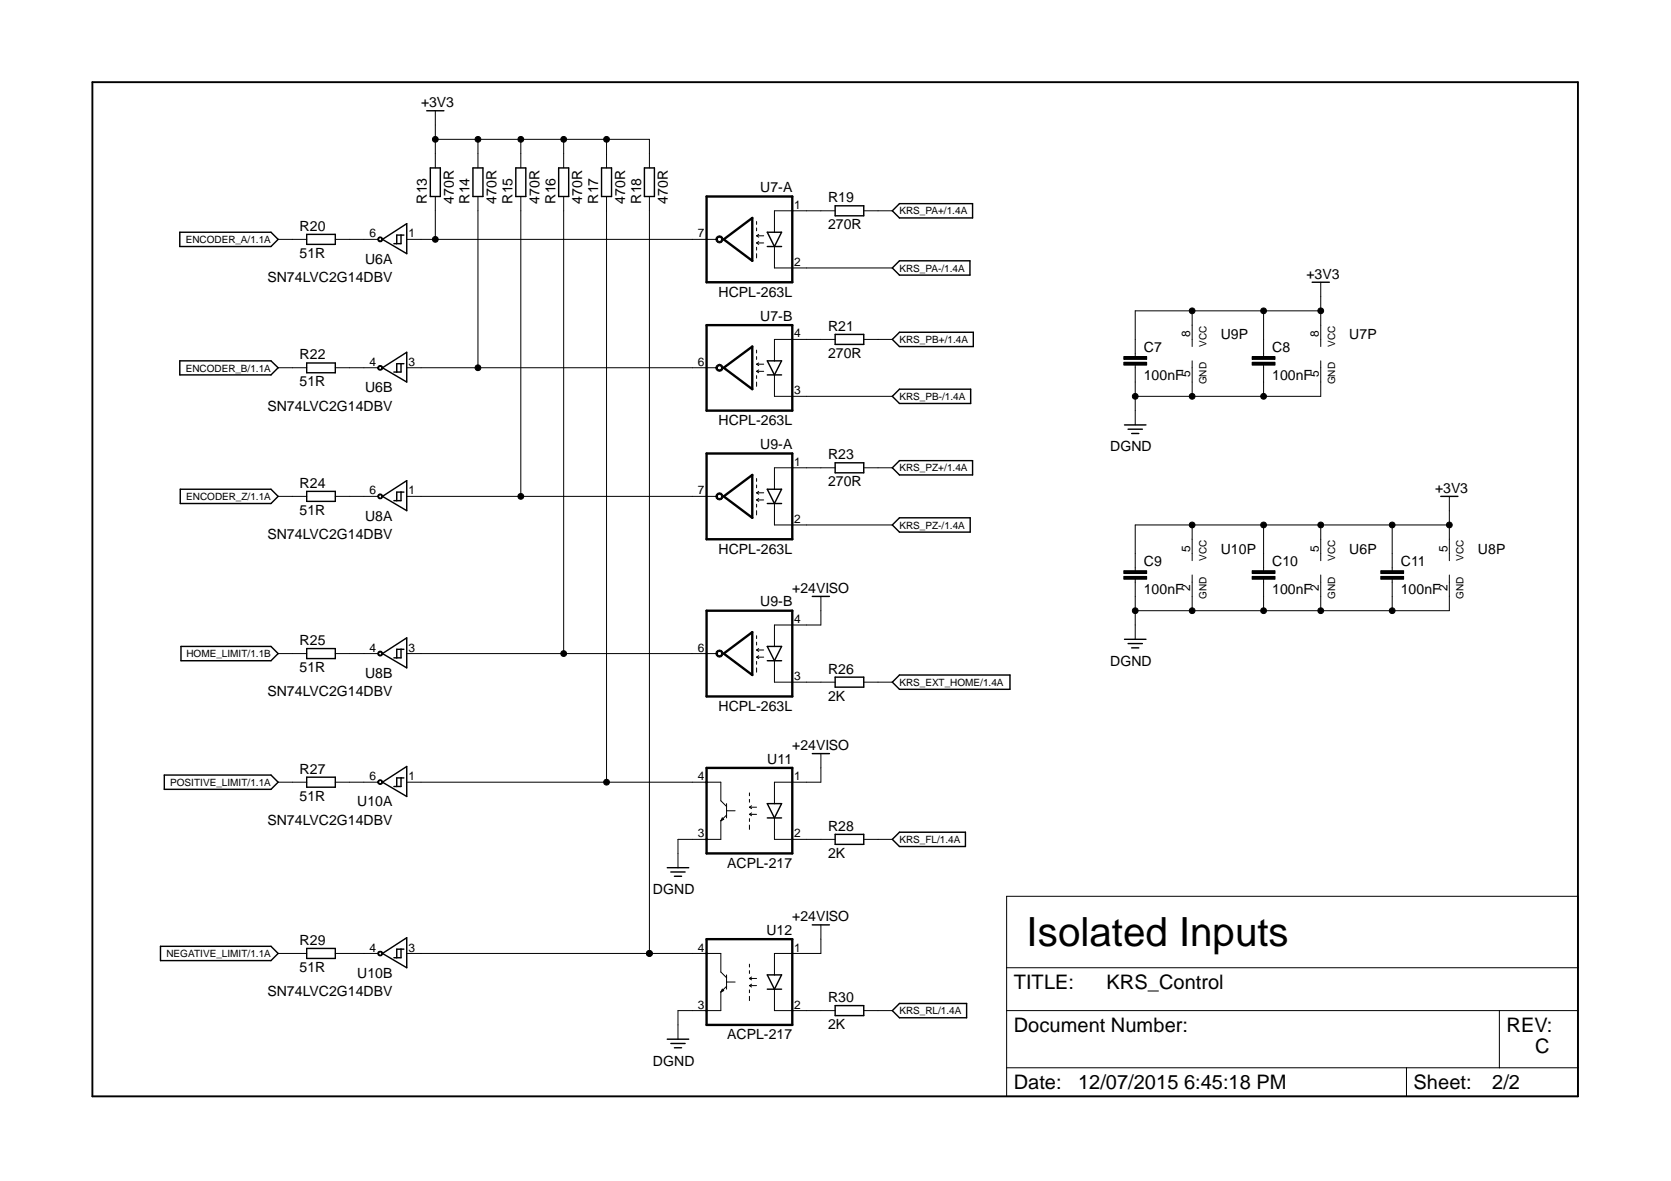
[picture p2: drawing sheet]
<svg xmlns="http://www.w3.org/2000/svg" width="297mm" height="210mm" viewBox="0 0 297 210" stroke-linecap="round" stroke-linejoin="round" font-family="sans-serif">
<g fill="none" stroke="#000" stroke-width=".25">
<path d="M75.9 19.7h3M76.5 29.8h1.8v5.1h-1.8zM84.1 29.8h1.7v5.1h-1.7zM91.7 29.8h1.8v5.1h-1.8zM99.3 29.8h1.8v5.1h-1.8zM106.9 29.8h1.8v5.1h-1.8zM114.6 29.8h1.7v5.1h-1.7zM148.5 36.6h5v1.8h-5zM158.6 37.5l1.3-1.3h13v2.5h-13zM32 41.3h16.2l1.2 1.2-1.2 1.3h-16.2zM54.5 41.7h5.1v1.7h-5.1zM68 42.5l4.3-2.7v5.3z"/>
<path d="M71.3 41.8v1.5h-1.3M71.8 41.8h-1.3v1.5M136.4 43.8h2.5M136.4 41.3h2.5l-1.2 2.5zM148.5 59.4h5v1.8h-5zM158.6 47.6l1.3-1.2h12.5v2.5h-12.5zM233.3 50.2h3M32 64.1h16.2l1.2 1.3-1.2 1.2h-16.2zM54.5 64.5h5.1v1.8h-5.1zM68 65.4l4.3-2.8v5.3zM71.3 64.6v1.5h-1.3M71.8 64.6h-1.3v1.5"/>
<path d="M136.4 66.6h2.5M136.4 64.1h2.5l-1.2 2.5zM158.6 60.3l1.3-1.2h13.1v2.5h-13.1zM158.6 70.4l1.3-1.2h12.6v2.5h-12.6zM199.9 75.5h3.8M200.5 76.3h2.6M201.2 77h1.2M32 87h16.2l1.2 1.2-1.2 1.3h-16.2zM54.5 87.3h5.1v1.8h-5.1zM68 88.2l4.3-2.8v5.4zM71.3 87.5v1.5h-1.3M71.8 87.5h-1.3v1.5"/>
<path d="M136.4 89.5h2.5M136.4 87h2.5l-1.2 2.5zM148.5 82.3h5v1.7h-5zM158.6 83.1l1.3-1.2h13v2.5h-13zM158.6 93.3l1.3-1.3h12.6v2.6h-12.6zM256.1 88.2h3.1M32.2 114.9h16l1.2 1.3-1.2 1.2h-16zM54.5 115.3h5.1v1.8h-5.1zM68 116.2l4.3-2.8v5.3zM71.3 115.4v1.5h-1.3M71.8 115.4h-1.3v1.5M136.4 117.4h2.5"/>
<path d="M136.4 114.9h2.5l-1.2 2.5zM144.4 106h3M199.9 113.6h3.8M200.5 114.4h2.6M201.2 115.1h1.2M29.2 137.8h19l1.2 1.2-1.2 1.3h-19zM54.5 138.1h5.1v1.8h-5.1zM68 139l4.3-2.8v5.4zM71.3 138.3v1.5h-1.3M71.8 138.3h-1.3v1.5M144.4 133.9h3M148.5 120.4h5v1.7h-5z"/>
<path d="M158.6 121.2l1.3-1.2h19.6v2.5h-19.6zM118.6 154.2h3.8M119.2 155h2.6M119.9 155.7h1.3M136.4 142.8h2.5l-1.2 2.6zM136.4 145.4h2.5M148.5 148.3h5v1.8h-5zM158.6 149.2l1.3-1.3h11.7v2.6h-11.7zM28.5 168.2h19.7l1.2 1.3-1.2 1.2h-19.7zM54.5 168.6h5.1v1.7h-5.1zM68 169.5l4.3-2.8v5.3zM71.3 168.7v1.5h-1.3"/>
<path d="M71.8 168.7h-1.3v1.5M136.4 173.3h2.5l-1.2 2.5zM136.4 175.8h2.5M144.4 164.4h3M148.5 178.7h5v1.8h-5zM158.6 179.6l1.3-1.2h11.9v2.5h-11.9zM118.6 184.7h3.8M119.2 185.5h2.6M119.9 186.2h1.3"/>
</g>
<path d="M16.4 14.6h264.1v180.3h-264.1z" fill="none" stroke="#000" stroke-width=".34"/>
<g fill="none" stroke="#000" stroke-width=".18">
<path d="M77.4 19.7v10.1M77.4 34.9v7.6M77.4 24.8h38v5M85 24.8v5M85 34.9v30.5M92.6 24.8v5M92.6 34.9v53.3M100.2 24.8v5M100.2 34.9v81.3M107.8 24.8v5M107.8 34.9v104.1M115.4 34.9v134.6"/>
<path d="M134.5 39.4v.5M148.5 37.5h-10.8v3.8M153.5 37.5h5.1M49.4 42.5h5.1M59.6 42.5h7.6M67.2 42.3l.2-.2h.3l.2 .2 .1 .2-.3 .5h-.3l-.3-.5h.2l.2-.3a.3 .3 0 0 1 .3 .2 .3 .3 0 0 1 0 .3h-.5v-.2h-.2zM72.3 42.5h55.1M127.3 42.2a.64 .64 0 0 1 1.1-.1 .64 .64 0 0 1-.3 1 .64 .64 0 0 1-.8-.6h.2a.39 .39 0 0 1 .4-.3 .39 .39 0 0 1 .4 .5 .39 .39 0 0 1-.6 .2l-.2-.4h-.2zM134.5 41.9h1.3M134.5 41.9l.4 .3M134.5 43.2h1.3M134.5 43.2l.4 .2"/>
<path d="M134.5 40.5v.5M134.5 43.9v.5M134.5 45.1v.7M134.9 41.7l-.4 .2M134.9 42.9l-.4 .3M137.7 43.8v3.8h20.9M211.9 55.2v6.4M224.6 55.2v8.2M234.8 50.2v11.4M234.8 55.2h-33v8.2M49.4 65.4h5.1M59.6 65.4h7.6"/>
<path d="M67.2 65.1l.2-.1 .5 .1v.6l-.2 .1-.5-.1-.1-.3 .6-.3a.31 .31 0 0 1 .2 .3 .31 .31 0 0 1-.2 .3l-.6-.3zM72.3 65.4h55.1M127.3 65.1a.64 .64 0 0 1 1.1-.1 .64 .64 0 0 1-.3 1 .64 .64 0 0 1-.8-.6h.2a.4 .4 0 0 1 .3-.4 .4 .4 0 0 1 .4 .2v.4a.4 .4 0 0 1-.4 .1 .4 .4 0 0 1-.3-.3h-.2zM134.5 62.2v.5M134.5 63.4v.5M134.5 66.8v.5M134.5 67.9v.8M134.5 64.7h1.3M134.5 64.7l.4 .3M134.5 66h1.3M134.5 66l.4 .3M134.9 64.5l-.4 .2"/>
<path d="M134.9 65.7l-.4 .3M137.7 66.6v3.8h20.9M148.5 60.3h-10.8v3.8M153.5 60.3h5.1M199.8 64.4h4v.5h-4zM199.8 63.4h4v.5h-4zM201.8 64.9v10.6M211.9 64.1v6.3M222.6 64.4h4v.5h-4zM222.6 63.4h4v.5h-4zM224.6 64.9v5.5M234.8 64.1v6.3h-33"/>
<path d="M49.4 88.2h5.1M59.6 88.2h7.6M67.2 88l.2-.2h.3l.2 .2 .1 .2-.3 .4h-.3l-.3-.4 .6-.2a.31 .31 0 0 1 .2 .2 .31 .31 0 0 1-.2 .3l-.6-.3zM72.3 88.2h55.1M127.3 87.9a.64 .64 0 0 1 1.1-.1 .64 .64 0 0 1-.3 1 .64 .64 0 0 1-.8-.6h.2l.2-.3a.39 .39 0 0 1 .6 .2 .39 .39 0 0 1-.4 .5 .39 .39 0 0 1-.4-.4h-.2zM134.5 85v.6M134.5 86.2v.5M134.5 89.6v.5M134.5 90.8v.7M134.5 87.6h1.3M134.5 87.6l.4 .2M134.5 88.9h1.3"/>
<path d="M134.5 88.9l.4 .2M134.9 87.3l-.4 .3M134.9 88.6l-.4 .3M137.7 89.5v3.8h20.9M148.5 83.1h-10.8v3.9M153.5 83.1h5.1M211.9 93.3v6.4M224.6 93.3v8.1M234.8 93.3v6.4M247.5 93.3v8.1M257.6 93.3h-55.8v8.1M257.6 88.2v11.5"/>
<path d="M49.4 116.2h5.1M59.6 116.2h7.6M67.2 115.9l.2-.2h.3l.3 .5-.1 .2-.2 .2h-.3l-.3-.4h.2l.2-.3 .3 .1v.3l-.3 .1-.2-.2h-.2zM72.3 116.2h55.1M127.3 115.8a.64 .64 0 0 1 1.1-.1 .64 .64 0 0 1-.3 1 .64 .64 0 0 1-.8-.5h.2a.39 .39 0 0 1 .4-.4 .39 .39 0 0 1 .4 .5 .39 .39 0 0 1-.6 .2l-.2-.3h-.2zM134.5 113v.5M134.5 114.1v.5M134.5 117.6v.5M134.5 118.7v.8M134.5 115.5h1.3M134.5 115.5l.4 .3M134.5 116.8h1.3"/>
<path d="M134.5 116.8l.4 .3M134.9 115.3l-.4 .2M134.9 116.5l-.4 .3M137.7 117.4v3.8h10.8M145.9 106v5.1h-8.2v3.8M199.8 102.4h4v.6h-4zM199.8 101.4h4v.5h-4zM201.8 103v10.6M211.9 102.2v6.3M222.6 102.4h4v.6h-4zM222.6 101.4h4v.5h-4zM224.6 103v5.5"/>
<path d="M234.8 102.2v6.3M245.4 102.4h4.1v.6h-4.1zM245.4 101.4h4.1v.5h-4.1zM247.5 103v5.5M257.6 102.2v6.3h-55.8M49.4 139h5.1M59.6 139h7.6M67.2 138.8l.2-.2h.3l.2 .2 .1 .2-.1 .3-.2 .1-.5-.1-.1-.3h.2l.2-.3a.3 .3 0 0 1 .3 .2 .3 .3 0 0 1 0 .3h-.5v-.2h-.2zM72.3 139h55.8v3.3l1.1 1M145.9 133.9v5.1h-8.2v3.8M153.5 121.2h5.1M128.1 145.9v3.3h-7.6v5"/>
<path d="M128.4 145.4l.2 .2-.5 .3zM129.2 142.8v2.6M129.2 144.9l-1.1 1M129.2 144.1h1.5M133.2 143.5h1.3M133.2 143.5l.4 .2M133.2 144.7h1.3M133.2 144.7l.4 .3M133.2 140.9v.5M133.2 142.1v.5M133.2 145.5v.5M133.2 146.6v.8"/>
<path d="M133.6 143.2l-.4 .3M133.6 144.5l-.4 .2M137.7 145.4v3.8h10.8M153.5 149.2h5.1M178.9 159.3h101.6v35.6h-101.6zM49.4 169.5h5.1M59.6 169.5h7.6M67.2 169.2l.2-.1 .5 .1 .1 .3-.3 .4h-.3l-.3-.4 .6-.3a.31 .31 0 0 1 .2 .3 .31 .31 0 0 1-.2 .3l-.6-.3zM72.3 169.5h55.8v3.3l1.1 1M128.1 176.3v3.3h-7.6v5.1M128.4 175.8l.2 .3-.5 .2zM129.2 173.3v2.5"/>
<path d="M129.2 175.3l-1.1 1M129.2 174.5h1.5M133.2 171.4v.5M133.2 172.5v.5M133.2 175.9v.5M133.2 177.1v.7M133.2 173.9h1.3M133.2 173.9l.4 .3M133.2 175.2h1.3M133.2 175.2l.4 .2M133.6 173.7l-.4 .2M133.6 174.9l-.4 .3"/>
<path d="M137.7 175.8v3.8h10.8M145.9 164.4v5.1h-8.2v3.8M153.5 179.6h5.1M178.9 179.6h101.6M178.9 172h101.6M266.5 179.6v10.2M178.9 189.8h101.6M250 189.8v5.1"/>
<circle cx="77.4" cy="24.8" r=".51"/>
<circle cx="85" cy="24.8" r=".51"/>
<circle cx="92.6" cy="24.8" r=".51"/>
<circle cx="100.2" cy="24.8" r=".51"/>
<circle cx="107.8" cy="24.8" r=".51"/>
<circle cx="77.4" cy="42.5" r=".51"/>
<circle cx="211.9" cy="55.2" r=".51"/>
<circle cx="224.6" cy="55.2" r=".51"/>
<circle cx="234.8" cy="55.2" r=".51"/>
<circle cx="85" cy="65.4" r=".51"/>
<circle cx="201.8" cy="70.4" r=".51"/>
<circle cx="211.9" cy="70.4" r=".51"/>
<circle cx="224.6" cy="70.4" r=".51"/>
<circle cx="92.6" cy="88.2" r=".51"/>
<circle cx="211.9" cy="93.3" r=".51"/>
<circle cx="224.6" cy="93.3" r=".51"/>
<circle cx="234.8" cy="93.3" r=".51"/>
<circle cx="247.5" cy="93.3" r=".51"/>
<circle cx="257.6" cy="93.3" r=".51"/>
<circle cx="100.2" cy="116.2" r=".51"/>
<circle cx="201.8" cy="108.5" r=".51"/>
<circle cx="211.9" cy="108.5" r=".51"/>
<circle cx="224.6" cy="108.5" r=".51"/>
<circle cx="234.8" cy="108.5" r=".51"/>
<circle cx="247.5" cy="108.5" r=".51"/>
<circle cx="107.8" cy="139" r=".51"/>
<circle cx="115.4" cy="169.5" r=".51"/>
</g>
<path d="M125.6 34.9h15.2v15.3h-15.2zM125.6 57.8h15.2v15.2h-15.2zM128.6 42.5l5.1-3.8v7.7zM128.6 65.4l5.1-3.8v7.6zM125.6 80.6h15.2v15.2h-15.2zM128.6 88.2l5.1-3.8v7.6zM125.6 108.5h15.2v15.3h-15.2zM128.6 116.2l5.1-3.8v7.6zM125.6 136.5h15.2v15.2h-15.2zM125.6 166.9h15.2v15.3h-15.2z" fill="none" stroke="#000" stroke-width=".42"/>
<g fill="#000">
<path d="M67.2 42.3l.2-.2h.3l.2 .2 .1 .2-.3 .5h-.3l-.3-.5h.2l.2-.3a.3 .3 0 0 1 .3 .2 .3 .3 0 0 1 0 .3h-.5v-.2h-.2z" fill-rule="evenodd"/>
<path d="M127.3 42.2a.64 .64 0 0 1 1.1-.1 .64 .64 0 0 1-.3 1 .64 .64 0 0 1-.8-.6h.2a.39 .39 0 0 1 .4-.3 .39 .39 0 0 1 .4 .5 .39 .39 0 0 1-.6 .2l-.2-.4h-.2z" fill-rule="evenodd"/>
<path d="M67.2 65.1l.2-.1 .5 .1v.6l-.2 .1-.5-.1-.1-.3 .6-.3a.31 .31 0 0 1 .2 .3 .31 .31 0 0 1-.2 .3l-.6-.3z" fill-rule="evenodd"/>
<path d="M127.3 65.1a.64 .64 0 0 1 1.1-.1 .64 .64 0 0 1-.3 1 .64 .64 0 0 1-.8-.6h.2a.4 .4 0 0 1 .3-.4 .4 .4 0 0 1 .4 .2v.4a.4 .4 0 0 1-.4 .1 .4 .4 0 0 1-.3-.3h-.2z" fill-rule="evenodd"/>
<path d="M199.8 64.4h4v.5h-4z" fill-rule="evenodd"/>
<path d="M199.8 63.4h4v.5h-4z" fill-rule="evenodd"/>
<path d="M222.6 64.4h4v.5h-4z" fill-rule="evenodd"/>
<path d="M222.6 63.4h4v.5h-4z" fill-rule="evenodd"/>
<path d="M67.2 88l.2-.2h.3l.2 .2 .1 .2-.3 .4h-.3l-.3-.4 .6-.2a.31 .31 0 0 1 .2 .2 .31 .31 0 0 1-.2 .3l-.6-.3z" fill-rule="evenodd"/>
<path d="M127.3 87.9a.64 .64 0 0 1 1.1-.1 .64 .64 0 0 1-.3 1 .64 .64 0 0 1-.8-.6h.2l.2-.3a.39 .39 0 0 1 .6 .2 .39 .39 0 0 1-.4 .5 .39 .39 0 0 1-.4-.4h-.2z" fill-rule="evenodd"/>
<path d="M67.2 115.9l.2-.2h.3l.3 .5-.1 .2-.2 .2h-.3l-.3-.4h.2l.2-.3 .3 .1v.3l-.3 .1-.2-.2h-.2z" fill-rule="evenodd"/>
<path d="M127.3 115.8a.64 .64 0 0 1 1.1-.1 .64 .64 0 0 1-.3 1 .64 .64 0 0 1-.8-.5h.2a.39 .39 0 0 1 .4-.4 .39 .39 0 0 1 .4 .5 .39 .39 0 0 1-.6 .2l-.2-.3h-.2z" fill-rule="evenodd"/>
<path d="M199.8 102.4h4v.6h-4z" fill-rule="evenodd"/>
<path d="M199.8 101.4h4v.5h-4z" fill-rule="evenodd"/>
<path d="M222.6 102.4h4v.6h-4z" fill-rule="evenodd"/>
<path d="M222.6 101.4h4v.5h-4z" fill-rule="evenodd"/>
<path d="M245.4 102.4h4.1v.6h-4.1z" fill-rule="evenodd"/>
<path d="M245.4 101.4h4.1v.5h-4.1z" fill-rule="evenodd"/>
<path d="M67.2 138.8l.2-.2h.3l.2 .2 .1 .2-.1 .3-.2 .1-.5-.1-.1-.3h.2l.2-.3a.3 .3 0 0 1 .3 .2 .3 .3 0 0 1 0 .3h-.5v-.2h-.2z" fill-rule="evenodd"/>
<path d="M67.2 169.2l.2-.1 .5 .1 .1 .3-.3 .4h-.3l-.3-.4 .6-.3a.31 .31 0 0 1 .2 .3 .31 .31 0 0 1-.2 .3l-.6-.3z" fill-rule="evenodd"/>
<circle cx="77.4" cy="24.8" r=".51"/>
<circle cx="85" cy="24.8" r=".51"/>
<circle cx="92.6" cy="24.8" r=".51"/>
<circle cx="100.2" cy="24.8" r=".51"/>
<circle cx="107.8" cy="24.8" r=".51"/>
<circle cx="77.4" cy="42.5" r=".51"/>
<circle cx="211.9" cy="55.2" r=".51"/>
<circle cx="224.6" cy="55.2" r=".51"/>
<circle cx="234.8" cy="55.2" r=".51"/>
<circle cx="85" cy="65.4" r=".51"/>
<circle cx="201.8" cy="70.4" r=".51"/>
<circle cx="211.9" cy="70.4" r=".51"/>
<circle cx="224.6" cy="70.4" r=".51"/>
<circle cx="92.6" cy="88.2" r=".51"/>
<circle cx="211.9" cy="93.3" r=".51"/>
<circle cx="224.6" cy="93.3" r=".51"/>
<circle cx="234.8" cy="93.3" r=".51"/>
<circle cx="247.5" cy="93.3" r=".51"/>
<circle cx="257.6" cy="93.3" r=".51"/>
<circle cx="100.2" cy="116.2" r=".51"/>
<circle cx="201.8" cy="108.5" r=".51"/>
<circle cx="211.9" cy="108.5" r=".51"/>
<circle cx="224.6" cy="108.5" r=".51"/>
<circle cx="234.8" cy="108.5" r=".51"/>
<circle cx="247.5" cy="108.5" r=".51"/>
<circle cx="107.8" cy="139" r=".51"/>
<circle cx="115.4" cy="169.5" r=".51"/>
</g>
<text font-size="7.2" x="182.5" y="168.2">Isolated Inputs</text>
<g font-size="3.6">
<text x="180.2" y="175.8">TITLE:</text>
<text x="196.7" y="175.8">KRS_Control</text>
<text x="180.2" y="183.4">Document Number:</text>
<text x="267.8" y="183.4">REV:</text>
<text x="272.9" y="187.2">C</text>
<text x="180.2" y="193.6">Date:</text>
<text x="191.6" y="193.6">12/07/2015 6:45:18 PM</text>
<text x="251.3" y="193.6">Sheet:</text>
<text x="265.3" y="193.6">2/2</text>
</g>
<g font-size="2.5">
<text x="74.8" y="19">+3V3</text>
<text x="135.1" y="34.2">U7-A</text>
<text x="147.2" y="35.9">R19</text>
<text x="53.3" y="41">R20</text>
<text x="75.9" y="36.2" transform="rotate(-90 75.9 36.2)">R13</text>
<text x="80.7" y="36.2" transform="rotate(-90 80.7 36.2)">470R</text>
<text x="83.5" y="36.2" transform="rotate(-90 83.5 36.2)">R14</text>
<text x="88.3" y="36.2" transform="rotate(-90 88.3 36.2)">470R</text>
<text x="91.1" y="36.2" transform="rotate(-90 91.1 36.2)">R15</text>
<text x="95.9" y="36.2" transform="rotate(-90 95.9 36.2)">470R</text>
<text x="98.7" y="36.2" transform="rotate(-90 98.7 36.2)">R16</text>
<text x="103.5" y="36.2" transform="rotate(-90 103.5 36.2)">470R</text>
<text x="106.3" y="36.2" transform="rotate(-90 106.3 36.2)">R17</text>
<text x="111.1" y="36.2" transform="rotate(-90 111.1 36.2)">470R</text>
<text x="114" y="36.2" transform="rotate(-90 114 36.2)">R18</text>
<text x="118.7" y="36.2" transform="rotate(-90 118.7 36.2)">470R</text>
<text x="147.2" y="40.8">270R</text>
<text x="53.3" y="45.8">51R</text>
<text x="64.9" y="46.9">U6A</text>
<text x="47.5" y="50.2">SN74LVC2G14DBV</text>
<text x="127.7" y="52.7">HCPL-263L</text>
<text x="232.2" y="49.5">+3V3</text>
<text x="135.1" y="57">U7-B</text>
<text x="147.2" y="58.8">R21</text>
<text x="53.3" y="63.9">R22</text>
<text x="147.2" y="63.6">270R</text>
<text x="203.3" y="62.5">C7</text>
<text x="217" y="60.3">U9P</text>
<text x="226.1" y="62.5">C8</text>
<text x="239.9" y="60.3">U7P</text>
<text x="53.3" y="68.7">51R</text>
<text x="64.9" y="69.7">U6B</text>
<text x="203.3" y="67.5">100nF</text>
<text x="226.1" y="67.5">100nF</text>
<text x="47.5" y="73">SN74LVC2G14DBV</text>
<text x="127.7" y="75.5">HCPL-263L</text>
<text x="135.1" y="79.8">U9-A</text>
<text x="147.2" y="81.7">R23</text>
<text x="197.4" y="80.2">DGND</text>
<text x="53.3" y="86.7">R24</text>
<text x="147.2" y="86.4">270R</text>
<text x="255.1" y="87.6">+3V3</text>
<text x="47.5" y="95.8">SN74LVC2G14DBV</text>
<text x="53.3" y="91.5">51R</text>
<text x="64.9" y="92.5">U8A</text>
<text x="127.7" y="98.4">HCPL-263L</text>
<text x="203.3" y="100.5">C9</text>
<text x="217" y="98.4">U10P</text>
<text x="226.1" y="100.5">C10</text>
<text x="239.9" y="98.4">U6P</text>
<text x="249" y="100.5">C11</text>
<text x="262.7" y="98.4">U8P</text>
<text x="135.1" y="107.8">U9-B</text>
<text x="140.8" y="105.4">+24VISO</text>
<text x="203.3" y="105.6">100nF</text>
<text x="226.1" y="105.6">100nF</text>
<text x="249" y="105.6">100nF</text>
<text x="53.3" y="119.5">51R</text>
<text x="53.3" y="114.7">R25</text>
<text x="147.2" y="119.7">R26</text>
<text x="197.4" y="118.3">DGND</text>
<text x="47.5" y="123.8">SN74LVC2G14DBV</text>
<text x="64.9" y="120.5">U8B</text>
<text x="147.2" y="124.5">2K</text>
<text x="127.7" y="126.3">HCPL-263L</text>
<text x="53.3" y="137.5">R27</text>
<text x="136.4" y="135.7">U11</text>
<text x="140.8" y="133.3">+24VISO</text>
<text x="53.3" y="142.3">51R</text>
<text x="63.5" y="143.3">U10A</text>
<text x="47.5" y="146.6">SN74LVC2G14DBV</text>
<text x="147.2" y="147.7">R28</text>
<text x="129.3" y="154.2">ACPL-217</text>
<text x="147.2" y="152.5">2K</text>
<text x="116.1" y="158.9">DGND</text>
<text x="53.3" y="168">R29</text>
<text x="136.2" y="166.2">U12</text>
<text x="140.8" y="163.7">+24VISO</text>
<text x="53.3" y="172.8">51R</text>
<text x="63.5" y="173.8">U10B</text>
<text x="47.5" y="177.1">SN74LVC2G14DBV</text>
<text x="147.2" y="178.1">R30</text>
<text x="129.3" y="184.7">ACPL-217</text>
<text x="147.2" y="182.9">2K</text>
<text x="116.1" y="189.4">DGND</text>
</g>
<g font-size="2.1">
<text x="141.2" y="37.1">1</text>
<text x="65.7" y="42.2">6</text>
<text x="72.6" y="42.2">1</text>
<text x="124.1" y="42.2">7</text>
<text x="141.2" y="47.2">2</text>
<text x="141.2" y="59.9">4</text>
<text x="211.6" y="59.9" transform="rotate(-90 211.6 59.9)">8</text>
<text x="234.4" y="59.9" transform="rotate(-90 234.4 59.9)">8</text>
<text x="65.7" y="65">4</text>
<text x="72.6" y="65">3</text>
<text x="124.1" y="65">6</text>
<text x="141.2" y="70.1">3</text>
<text x="211.6" y="66.9" transform="rotate(-90 211.6 66.9)">5</text>
<text x="234.4" y="66.9" transform="rotate(-90 234.4 66.9)">5</text>
<text x="141.2" y="82.8">1</text>
<text x="65.7" y="87.9">6</text>
<text x="72.6" y="87.9">1</text>
<text x="124.1" y="87.9">7</text>
<text x="141.2" y="93">2</text>
<text x="211.6" y="98" transform="rotate(-90 211.6 98)">5</text>
<text x="234.4" y="98" transform="rotate(-90 234.4 98)">5</text>
<text x="257.3" y="98" transform="rotate(-90 257.3 98)">5</text>
<text x="211.6" y="105" transform="rotate(-90 211.6 105)">2</text>
<text x="234.4" y="105" transform="rotate(-90 234.4 105)">2</text>
<text x="257.3" y="105" transform="rotate(-90 257.3 105)">2</text>
<text x="141.2" y="110.7">4</text>
<text x="65.7" y="115.8">4</text>
<text x="72.6" y="115.8">3</text>
<text x="124.1" y="115.8">6</text>
<text x="141.2" y="120.9">3</text>
<text x="65.7" y="138.6">6</text>
<text x="72.6" y="138.6">1</text>
<text x="124.1" y="138.6">4</text>
<text x="141.2" y="138.6">1</text>
<text x="124.1" y="148.8">3</text>
<text x="141.2" y="148.8">2</text>
<text x="65.7" y="169.1">4</text>
<text x="72.6" y="169.1">3</text>
<text x="124.1" y="169.1">4</text>
<text x="141.2" y="169.1">1</text>
<text x="124.1" y="179.3">3</text>
<text x="141.2" y="179.3">2</text>
</g>
<g font-size="1.8">
<text x="159.9" y="38.1">KRS_PA+/1.4A</text>
<text x="33" y="43.2">ENCODER_A/1.1A</text>
<text x="159.9" y="48.3">KRS_PA-/1.4A</text>
<text x="159.9" y="61">KRS_PB+/1.4A</text>
<text x="214.5" y="61.6" transform="rotate(-90 214.5 61.6)">VCC</text>
<text x="237.3" y="61.6" transform="rotate(-90 237.3 61.6)">VCC</text>
<text x="33" y="66">ENCODER_B/1.1A</text>
<text x="159.9" y="71.1">KRS_PB-/1.4A</text>
<text x="214.5" y="68.3" transform="rotate(-90 214.5 68.3)">GND</text>
<text x="237.3" y="68.3" transform="rotate(-90 237.3 68.3)">GND</text>
<text x="159.9" y="83.8">KRS_PZ+/1.4A</text>
<text x="33.1" y="88.9">ENCODER_Z/1.1A</text>
<text x="159.9" y="93.9">KRS_PZ-/1.4A</text>
<text x="214.5" y="99.7" transform="rotate(-90 214.5 99.7)">VCC</text>
<text x="237.3" y="99.7" transform="rotate(-90 237.3 99.7)">VCC</text>
<text x="260.2" y="99.7" transform="rotate(-90 260.2 99.7)">VCC</text>
<text x="214.5" y="106.4" transform="rotate(-90 214.5 106.4)">GND</text>
<text x="237.3" y="106.4" transform="rotate(-90 237.3 106.4)">GND</text>
<text x="260.2" y="106.4" transform="rotate(-90 260.2 106.4)">GND</text>
<text x="33.1" y="116.8">HOME_LIMIT/1.1B</text>
<text x="159.9" y="121.9">KRS_EXT_HOME/1.4A</text>
<text x="30.2" y="139.7">POSITIVE_LIMIT/1.1A</text>
<text x="159.9" y="149.8">KRS_FL/1.4A</text>
<text x="29.6" y="170.1">NEGATIVE_LIMIT/1.1A</text>
<text x="159.9" y="180.3">KRS_RL/1.4A</text>
</g>
</svg>
